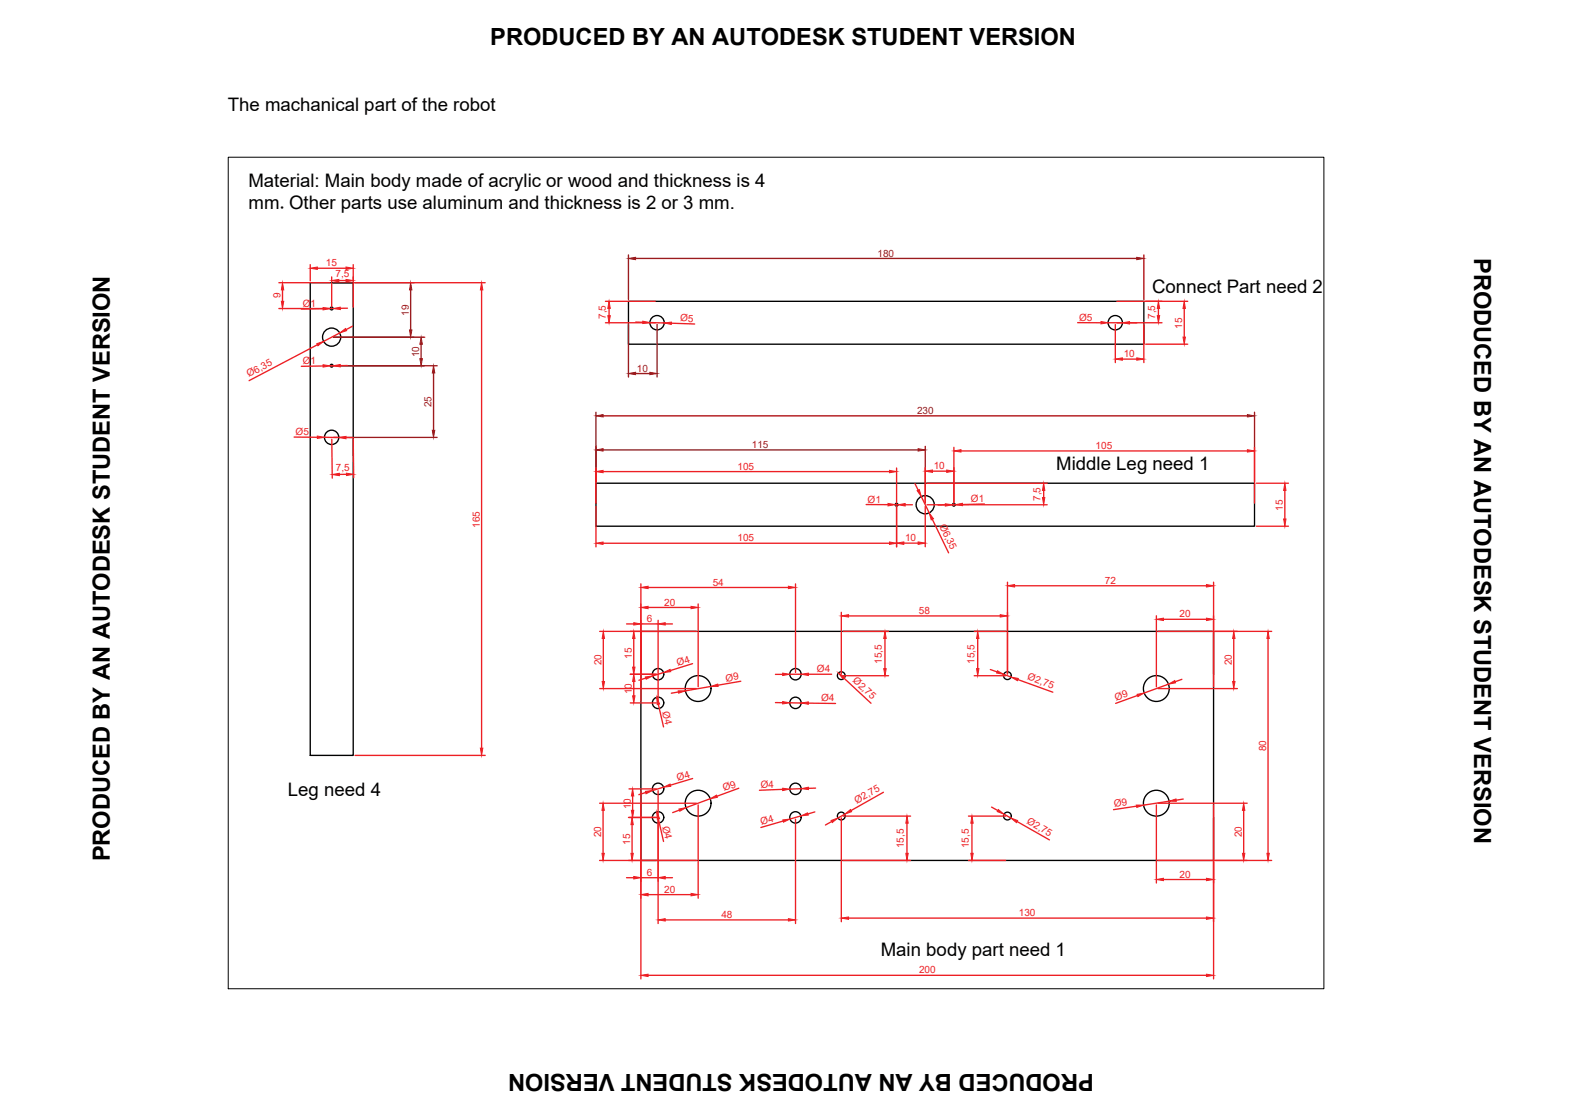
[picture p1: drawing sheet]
<svg xmlns="http://www.w3.org/2000/svg" width="297mm" height="210mm" viewBox="0 0 297 210" stroke-linecap="round" stroke-linejoin="round" font-family="sans-serif">
<!-- layer: 0 -->
<g fill="none" stroke="#000" stroke-width=".25">
<path d="M58.2 53h8.1v88.7h-8.1zM62.2 53h4.1M117.9 56.5h96.7v8.1h-96.7zM111.8 90.6h123.6v8.1h-123.6zM120.3 118.4h107.4v43h-107.4z"/>
<circle cx="62.2" cy="57.9" r=".26"/>
<circle cx="62.2" cy="63.2" r="1.7"/>
<circle cx="62.2" cy="68.6" r=".26"/>
<circle cx="123.3" cy="60.5" r="1.34"/>
<circle cx="209.3" cy="60.5" r="1.34"/>
<circle cx="62.2" cy="82" r="1.34"/>
<circle cx="168.2" cy="94.7" r=".26"/>
<circle cx="173.6" cy="94.7" r="1.7"/>
<circle cx="179" cy="94.7" r=".26"/>
<circle cx="123.5" cy="126.5" r="1.07"/>
<circle cx="123.5" cy="131.8" r="1.07"/>
<circle cx="131" cy="129.2" r="2.42"/>
<circle cx="149.3" cy="131.8" r="1.07"/>
<circle cx="149.3" cy="126.5" r="1.07"/>
<circle cx="157.9" cy="126.7" r=".73"/>
<circle cx="189" cy="126.7" r=".73"/>
<circle cx="217" cy="129.2" r="2.42"/>
<circle cx="123.5" cy="153.3" r="1.07"/>
<circle cx="123.5" cy="148" r="1.07"/>
<circle cx="131" cy="150.7" r="2.42"/>
<circle cx="149.3" cy="148" r="1.07"/>
<circle cx="149.3" cy="153.3" r="1.07"/>
<circle cx="157.9" cy="153.1" r=".73"/>
<circle cx="189" cy="153.1" r=".73"/>
<circle cx="217" cy="150.7" r="2.42"/>
</g>
<g fill="none" stroke="#991b1e" stroke-width=".25">
<path d="M62.6 53h15.1M77.1 54.4v7.5M117.9 47.8v8.4M119.3 48.5h94M214.6 47.8v8.4M62.6 63.3h17.1M62.6 68.6h19.4M79 64.6v2.7M81.4 70v10.7M111.8 77.3v17M113.2 78h120.9M117.9 60.9v9.8"/>
<path d="M119.3 70.1h2.6M123.3 60.9v9.8M235.4 77.3v13M62.6 82h19.4M113.2 84.4h59.1M173.6 83.7v10.6"/>
</g>
<g fill="#991b1e" stroke="#991b1e" stroke-width=".19">
<path d="M111.8 78l1.4-.2v.4z"/>
<path d="M234.1 77.8l1.3 .2-1.3 .2z"/>
<path d="M117.9 48.5l1.4-.2v.4z"/>
<path d="M213.3 48.3l1.3 .2-1.3 .2z"/>
<path d="M121.9 69.8l1.4 .3-1.4 .2z"/>
<path d="M117.9 70.1l1.4-.3v.5z"/>
<path d="M172.3 84.2l1.3 .2-1.3 .2z"/>
<path d="M111.8 84.4l1.4-.2v.4z"/>
<path d="M76.8 61.9h.5l-.2 1.4z"/>
<path d="M77.1 53l.2 1.4h-.5z"/>
<path d="M79 63.3l.3 1.3h-.5z"/>
<path d="M78.8 67.3h.5l-.3 1.3z"/>
<path d="M81.4 68.6l.2 1.4h-.5z"/>
<path d="M81.1 80.7h.5l-.2 1.3z"/>
</g>
<g fill="none" stroke="#ed1f24" stroke-width=".25">
<path d="M52.3 57.9h9.6M52.3 53h9.6M53 54.4v2.1M58.2 49.6v3.1M59.5 50.3h5.4M60.6 57.9l-4.1 .1M62 57.9h.5M62.2 52v5.5M63.6 52.6h1.3M65.2 57.8h-1.4M66.3 49.6v8M66.6 53h24.4"/>
<path d="M90.4 54.4v85.9M113.6 56.5h9.4M114.3 57.9v1.3M209.6 56.5h13.3M217.4 57.9v1.3M222.2 57.9v5.3M59.5 64.7l-12.8 6.7M60.6 68.7h-4.1M62.5 68.6h-.5M63.8 62.4l-3.1 1.6M65.2 68.6h-1.4M66.1 61.2l-1.2 .6"/>
<path d="M113.6 60.5h9.4M119.3 60.4l1.3 .1M121.9 60.5l2.7 .1M126 60.6l4.4 .2M202.2 60.5h4.4M207.9 60.5h10.1M209.3 60.9v7.1M210.6 67.4h2.7M211.9 60.5l1.4 .1M214.6 60.9v7.1M215 64.6h7.9M55.2 82h4.3"/>
<path d="M60.9 82l2.7 .1M62.3 82.4v7.3M64.9 82.1h1.4M65 89h-1.3M66.3 82.3l.1 7.3M111.8 87.8v6.5M111.8 95v7.6M113.2 88.5h53.7M162.5 94.6l4.1 .1M168 94.7h.5M168.2 87.8v6.5M168.2 95v7.6"/>
<path d="M169.8 94.7h1.4M171.7 90.7l.6 1.2M172.9 93.1l1.5 3.1M173.6 87.7v6.6M173.6 95v7.6M174 94.7h22.5M174 90.6h22.5M174.9 97.4l3.1 6.3M175 88.4h2.6M177.4 94.7h-1.4M179 83.9v10.4M179.3 94.7h-.6"/>
<path d="M180.3 84.6h53.8M184.7 94.5l-4.1 .1M195.8 92v1.3M235.4 83.9v10.4M235.7 98.7h6.1M235.7 90.6h6.1M241.1 92v5.4M112.5 118.4h18.2M113.2 101.9h53.7M113.2 119.8v8M117.6 117h1.3M118.9 119.8v5.3"/>
<path d="M120.3 109.5v22M120.3 117h3.2M121.6 113.9h8.1M121.6 110.2h26.3M123.5 116.4v15.1M124.8 117h1.4M131 113.3v15.5M149.3 109.5v16.6M157.9 114.9v11.5M158.2 118.4h8.5M159.2 115.5h28.5M166.1 119.8v5.6"/>
<path d="M169.6 101.9h2.7M182.8 118.4h5.9M183.5 119.8v5.6M189 109.2v17.2M190.4 109.9h36M217 115.5v13.3M217.3 118.4h21.3M218.3 116.2h8.1M227.7 109.2v19.6M231.5 119.8v8M237.9 119.8v40.3M112.5 129.2h18.2"/>
<path d="M118.3 126.5h4.9M118.3 131.9h4.9M118.9 127.8v2.7M121.2 127.2l-1.3 .4M123.5 132.1l1 4.3M124.5 126.2l-2 .6M127.3 129.8l-1.3 .2M129.9 124.5l-4.1 1.3M133.4 128.8l-4.8 .8M139 127.8l-4.3 .7M145.5 131.8h1.4M145.5 126.5h1.4"/>
<path d="M148.2 126.5h2.2M148.2 131.8l2.2 .1M151.7 126.5h4.3M151.7 131.9l5.1 .1M158.2 126.8h8.5M158.3 127.2l5.1 4.7M182.8 126.8h5.9M185.8 125.6l1.3 .4M188.3 126.5l1.4 .5M191 127.5l6.6 2.3M213.5 130.5l-4.2 1.4M217.3 129.2h14.9"/>
<path d="M219.3 128.3l-4.6 1.7M221.8 127.4l-1.3 .5M66.6 141.7h24.4M112.5 150.7h18.2M113.2 152v8.1M117.9 153.3h5.3M118 148h5.2M118.6 154.7v5.4M118.7 149.3v2.7M120.3 148.3v35.3M121.2 148.7l-1.3 .4M123.5 148.3v24.9"/>
<path d="M123.5 153.6l1 4.2M124.5 147.7l-2 .6M127.5 152l-1.3 .4M130 146l-4.2 1.3M131 151v17.5M133.3 149.8l-4.6 1.7M138.6 147.9l-4.1 1.5M146.9 148.1l-4.4 .1M146.9 154l-4.1 1.2M149.3 153.7v19.5M150.3 153l-2.1 .6M150.4 147.9l-2.2 .1"/>
<path d="M152.9 152.3l-1.3 .4M153 147.8l-1.3 .1M156.1 154.1l-1.2 .7M157.9 153.4v19.5M158.2 153.1h12.7M158.5 152.7l-1.3 .7M165.8 148.6l-6.1 3.4M170.2 154.4v5.7M181.7 153.1h7M182.4 154.4v5.7M186.1 151.4l1.1 .6M188.4 152.7l1.3 .7"/>
<path d="M190.8 154.1l6.1 3.5M213.3 151.2l-4.4 .7M217 151v14.6M217.3 150.7h16.7M219.4 150.3l-4.8 .7M222 149.9l-1.3 .2M227.7 151v32.6M233.4 152v8.1M112.5 161.4h18.2M117.6 164.6h1.3M120.3 164.6h3.2M121.6 167.8h8.1"/>
<path d="M124.8 164.6h1.4M124.8 172.6h23.1M158.2 161.4h12.7M159.2 172.2h67.2M181.7 161.4h7M217.3 161.4h21.3M218.3 165h8.1M121.6 183h104.8"/>
</g>
<g fill="#ed1f24" stroke="#ed1f24" stroke-width=".19">
<path d="M123.5 117l1.3-.2v.4z"/>
<path d="M118.9 116.8l1.4 .2-1.4 .2z"/>
<path d="M129.7 113.7l1.3 .2-1.3 .3z"/>
<path d="M120.3 113.9l1.3-.2v.5z"/>
<path d="M118.7 125.1h.5l-.3 1.4z"/>
<path d="M118.9 118.4l.3 1.4h-.5z"/>
<path d="M118.7 130.5h.5l-.3 1.4z"/>
<path d="M118.9 126.5l.3 1.3h-.5z"/>
<path d="M118.6 153.3l.2 1.4h-.4z"/>
<path d="M118.4 160.1h.4l-.2 1.3z"/>
<path d="M118.7 148l.2 1.3h-.4z"/>
<path d="M118.5 152h.4l-.2 1.3z"/>
<path d="M123.5 164.6l1.3-.2v.5z"/>
<path d="M118.9 164.4l1.4 .2-1.4 .3z"/>
<path d="M129.7 167.6l1.3 .2-1.3 .2z"/>
<path d="M120.3 167.8l1.3-.2v.4z"/>
<path d="M113.2 150.7l.2 1.3h-.4z"/>
<path d="M113 160.1h.4l-.2 1.3z"/>
<path d="M113 127.8h.4l-.2 1.4z"/>
<path d="M113.2 118.4l.2 1.4h-.4z"/>
<path d="M147.9 110l1.4 .2-1.4 .2z"/>
<path d="M120.3 110.2l1.3-.2v.4z"/>
<path d="M165.8 125.4h.5l-.2 1.4z"/>
<path d="M166.1 118.4l.2 1.4h-.5z"/>
<path d="M157.9 115.5l1.3-.2v.4z"/>
<path d="M187.7 115.3l1.3 .2-1.3 .2z"/>
<path d="M189 109.9l1.4-.2v.4z"/>
<path d="M226.4 109.7l1.3 .2-1.3 .2z"/>
<path d="M217 116.2l1.3-.2v.4z"/>
<path d="M226.4 116l1.3 .2-1.3 .2z"/>
<path d="M231.3 127.8h.4l-.2 1.4z"/>
<path d="M231.5 118.4l.2 1.4h-.4z"/>
<path d="M147.9 172.3l1.4 .3-1.4 .2z"/>
<path d="M123.5 172.6l1.3-.3v.5z"/>
<path d="M170.2 153.1l.2 1.3h-.4z"/>
<path d="M170 160.1h.4l-.2 1.3z"/>
<path d="M157.9 172.2l1.3-.2v.5z"/>
<path d="M226.4 172l1.3 .2-1.3 .3z"/>
<path d="M233.4 150.7l.2 1.3h-.5z"/>
<path d="M233.1 160.1h.5l-.2 1.3z"/>
<path d="M217 165l1.3-.3v.5z"/>
<path d="M226.4 164.7l1.3 .3-1.3 .2z"/>
<path d="M120.3 183l1.3-.3v.5z"/>
<path d="M226.4 182.7l1.3 .3-1.3 .2z"/>
<path d="M150.3 153l1.2-.5 .2 .4z"/>
<path d="M146.9 153.8l1.3-.2-1.2 .6z"/>
<path d="M150.4 147.9l1.3-.2v.4z"/>
<path d="M146.9 147.9l1.3 .1-1.3 .3z"/>
<path d="M146.9 131.6l1.3 .2-1.3 .2z"/>
<path d="M150.4 131.9l1.3-.2v.4z"/>
<path d="M146.9 126.3l1.3 .2-1.3 .2z"/>
<path d="M150.4 126.5l1.3-.2v.4z"/>
<path d="M155.9 153.9l1.3-.5-1 .9z"/>
<path d="M158.5 152.7l1.1-.8 .2 .4z"/>
<path d="M127.3 129.6h1.3l-1.3 .4z"/>
<path d="M133.4 128.8l1.3-.5 .1 .5z"/>
<path d="M123.2 130.8l.6 1.3-.5 .1z"/>
<path d="M121.1 127l1.4-.2-1.3 .6z"/>
<path d="M124.5 126.2l1.2-.6 .2 .4z"/>
<path d="M127.4 151.8l1.3-.3-1.1 .7z"/>
<path d="M133.3 149.8l1.2-.7 .1 .5z"/>
<path d="M121.1 148.4l1.4-.1-1.3 .6z"/>
<path d="M124.5 147.7l1.2-.6 .2 .4z"/>
<path d="M123.2 152.3l.6 1.3-.5 .1z"/>
<path d="M157.3 126.2l1.2 .8-.3 .3z"/>
<path d="M187.2 125.8l1.1 .7-1.3-.3z"/>
<path d="M189.7 127l1.4 .3-.2 .4z"/>
<path d="M187.3 151.9l1.1 .8-1.3-.5z"/>
<path d="M189.7 153.4l1.3 .5-.3 .4z"/>
<path d="M219.3 128.3l1.1-.6 .2 .4z"/>
<path d="M213.4 130.2l1.3-.2-1.2 .7z"/>
<path d="M219.4 150.3l1.3-.4v.4z"/>
<path d="M213.2 151h1.4l-1.3 .5z"/>
<path d="M183.2 125.4h.5l-.2 1.4z"/>
<path d="M183.5 118.4l.2 1.4h-.5z"/>
<path d="M182.4 153.1l.2 1.3h-.4z"/>
<path d="M182.2 160.1h.4l-.2 1.3z"/>
<path d="M62.5 57.9l1.3-.3 .1 .5z"/>
<path d="M60.6 57.7l1.4 .2-1.4 .2z"/>
<path d="M62.5 68.6l1.3-.2 .1 .4z"/>
<path d="M60.6 68.4l1.4 .2-1.4 .3z"/>
<path d="M63.8 62.4l1-.8 .3 .4z"/>
<path d="M59.4 64.5l1.3-.5-1 .9z"/>
<path d="M58.2 50.3l1.3-.2v.4z"/>
<path d="M64.9 50.1l1.4 .2-1.4 .2z"/>
<path d="M63.6 82.1l1.3-.2v.4z"/>
<path d="M59.5 81.8l1.4 .2-1.4 .2z"/>
<path d="M90.4 53l.2 1.4h-.5z"/>
<path d="M90.1 140.3h.5l-.2 1.4z"/>
<path d="M52.8 56.5h.4l-.2 1.4z"/>
<path d="M53 53l.2 1.4h-.4z"/>
<path d="M62.2 52.6l1.4-.2v.5z"/>
<path d="M64.9 52.4l1.4 .2-1.4 .3z"/>
<path d="M62.3 89l1.4-.2v.4z"/>
<path d="M65 88.8l1.4 .2-1.4 .2z"/>
<path d="M120.6 60.2l1.3 .3-1.3 .2z"/>
<path d="M124.6 60.6l1.4-.2v.5z"/>
<path d="M210.6 60.5l1.3-.2v.5z"/>
<path d="M206.6 60.3l1.3 .2-1.3 .3z"/>
<path d="M222 63.2h.4l-.2 1.4z"/>
<path d="M222.2 56.5l.2 1.4h-.4z"/>
<path d="M114.1 59.2h.4l-.2 1.3z"/>
<path d="M114.3 56.5l.2 1.4h-.4z"/>
<path d="M209.3 67.4l1.3-.3v.5z"/>
<path d="M213.3 67.1l1.3 .3-1.3 .2z"/>
<path d="M217.2 59.2h.4l-.2 1.3z"/>
<path d="M217.4 56.5l.2 1.4h-.4z"/>
<path d="M177.4 94.5l1.3 .2-1.3 .2z"/>
<path d="M179.3 94.7l1.3-.3v.5z"/>
<path d="M168.5 94.7l1.3-.2v.4z"/>
<path d="M166.6 94.4l1.4 .3-1.4 .2z"/>
<path d="M172.1 92l.4-.2 .4 1.3z"/>
<path d="M174.4 96.2l.8 1.1-.5 .2z"/>
<path d="M166.9 101.7l1.3 .2-1.3 .2z"/>
<path d="M111.8 101.9l1.4-.2v.4z"/>
<path d="M240.9 97.4h.4l-.2 1.3z"/>
<path d="M241.1 90.6l.2 1.4h-.4z"/>
<path d="M179 84.6l1.3-.2v.4z"/>
<path d="M234.1 84.4l1.3 .2-1.3 .2z"/>
<path d="M166.9 88.2l1.3 .3-1.3 .2z"/>
<path d="M111.8 88.5l1.4-.3v.5z"/>
<path d="M172.3 101.6l1.3 .3-1.3 .2z"/>
<path d="M168.2 101.9l1.4-.3v.5z"/>
<path d="M177.6 88.2l1.4 .2-1.4 .2z"/>
<path d="M173.6 88.4l1.4-.2v.4z"/>
<path d="M195.6 93.3h.5l-.3 1.4z"/>
<path d="M195.8 90.6l.3 1.4h-.5z"/>
<path d="M237.7 160.1h.5l-.3 1.3z"/>
<path d="M237.9 118.4l.3 1.4h-.5z"/>
</g>
<path d="M42.8 29.5h205.6v156h-205.6z" fill="none" stroke="#000" stroke-width=".19"/>
<g font-size="4.4">
<text x="92" y="8.5">PRODUCED BY AN AUTODESK STUDENT VERSION</text>
<text x="276.6" y="48.4" transform="rotate(90 276.6 48.4)">PRODUCED BY AN AUTODESK STUDENT VERSION</text>
<text x="20.6" y="161.6" transform="rotate(-90 20.6 161.6)">PRODUCED BY AN AUTODESK STUDENT VERSION</text>
<text x="205.2" y="201.5" transform="rotate(180 205.2 201.5)">PRODUCED BY AN AUTODESK STUDENT VERSION</text>
</g>
<g font-size="3.5">
<text x="42.7" y="20.8">The machanical part of the robot</text>
<text x="46.6" y="35">Material: Main body made of acrylic or wood and thickness is 4</text>
<text x="46.7" y="39.3">mm.Other parts use aluminum and thickness is 2 or 3 mm.</text>
<text x="216.2" y="54.9">Connect Part need 2</text>
<text x="198.2" y="88.1">Middle Leg need 1</text>
<text x="54" y="149.4">Leg need 4</text>
<text x="165.3" y="179.4">Main body part need 1</text>
</g>
<g font-size="1.9" fill="#ed1f24">
<text x="61.1" y="50">15</text>
<text x="63" y="52">7,5</text>
<text x="52.6" y="56" transform="rotate(-90 52.6 56)">9</text>
<text x="56.8" y="57.6" transform="rotate(-1 56.8 57.6)">Ø1</text>
<text x="113.7" y="59.8" transform="rotate(-90 113.7 59.8)">7,5</text>
<text x="216.8" y="59.8" transform="rotate(-90 216.8 59.8)">7,5</text>
<text x="127.6" y="60.3" transform="rotate(2 127.6 60.3)">Ø5</text>
<text x="202.5" y="60.1">Ø5</text>
<text x="221.9" y="61.6" transform="rotate(-90 221.9 61.6)">15</text>
<text x="46.7" y="70.7" transform="rotate(-28 46.7 70.7)">Ø6,35</text>
<text x="56.8" y="68.3" transform="rotate(-1 56.8 68.3)">Ø1</text>
<text x="210.8" y="67">10</text>
<text x="55.5" y="81.6">Ø5</text>
<text x="63" y="88.4" transform="rotate(-1 63 88.4)">7,5</text>
<text x="138.4" y="88.1">105</text>
<text x="175.2" y="88">10</text>
<text x="205.6" y="84.2">105</text>
<text x="162.8" y="94.3">Ø1</text>
<text x="182.2" y="94.2" transform="rotate(-1 182.2 94.2)">Ø1</text>
<text x="195.2" y="94" transform="rotate(-90 195.2 94)">7,5</text>
<text x="240.7" y="95.8" transform="rotate(-90 240.7 95.8)">15</text>
<text x="90" y="99" transform="rotate(-90 90 99)">165</text>
<text x="138.4" y="101.5">105</text>
<text x="169.8" y="101.5">10</text>
<text x="176.2" y="98.6" transform="rotate(64 176.2 98.6)">Ø6,35</text>
<text x="124.6" y="113.6">20</text>
<text x="133.7" y="109.8">54</text>
<text x="207.3" y="109.5">72</text>
<text x="121.4" y="116.7">6</text>
<text x="172.4" y="115.2">58</text>
<text x="221.3" y="115.8">20</text>
<text x="112.8" y="124.8" transform="rotate(-90 112.8 124.8)">20</text>
<text x="118.6" y="123.6" transform="rotate(-90 118.6 123.6)">15</text>
<text x="127.2" y="124.9" transform="rotate(-17 127.2 124.9)">Ø4</text>
<text x="165.5" y="124.5" transform="rotate(-90 165.5 124.5)">15,5</text>
<text x="182.9" y="124.5" transform="rotate(-90 182.9 124.5)">15,5</text>
<text x="231.1" y="124.8" transform="rotate(-90 231.1 124.8)">20</text>
<text x="118.6" y="130.3" transform="rotate(-90 118.6 130.3)">10</text>
<text x="136.2" y="127.9" transform="rotate(-10 136.2 127.9)">Ø9</text>
<text x="153.3" y="126.1">Ø4</text>
<text x="154.1" y="131.5" transform="rotate(1 154.1 131.5)">Ø4</text>
<text x="159.9" y="127.8" transform="rotate(43 159.9 127.8)">Ø2,75</text>
<text x="192.7" y="127.5" transform="rotate(20 192.7 127.5)">Ø2,75</text>
<text x="209.5" y="131.5" transform="rotate(-20 209.5 131.5)">Ø9</text>
<text x="124.3" y="133.6" transform="rotate(77 124.3 133.6)">Ø4</text>
<text x="237.6" y="141" transform="rotate(-90 237.6 141)">80</text>
<text x="127.2" y="146.5" transform="rotate(-17 127.2 146.5)">Ø4</text>
<text x="135.9" y="148.4" transform="rotate(-20 135.9 148.4)">Ø9</text>
<text x="142.8" y="147.8" transform="rotate(-2 142.8 147.8)">Ø4</text>
<text x="118.3" y="151.8" transform="rotate(-90 118.3 151.8)">10</text>
<text x="124.3" y="155.1" transform="rotate(77 124.3 155.1)">Ø4</text>
<text x="142.9" y="154.8" transform="rotate(-16 142.9 154.8)">Ø4</text>
<text x="160.8" y="150.7" transform="rotate(-30 160.8 150.7)">Ø2,75</text>
<text x="192.5" y="154.4" transform="rotate(30 192.5 154.4)">Ø2,75</text>
<text x="209.2" y="151.5" transform="rotate(-9 209.2 151.5)">Ø9</text>
<text x="112.8" y="157.1" transform="rotate(-90 112.8 157.1)">20</text>
<text x="118.2" y="158.5" transform="rotate(-90 118.2 158.5)">15</text>
<text x="169.6" y="159.1" transform="rotate(-90 169.6 159.1)">15,5</text>
<text x="181.8" y="159.1" transform="rotate(-90 181.8 159.1)">15,5</text>
<text x="233" y="157.1" transform="rotate(-90 233 157.1)">20</text>
<text x="121.4" y="164.3">6</text>
<text x="124.6" y="167.5">20</text>
<text x="221.3" y="164.6">20</text>
<text x="135.4" y="172.2">48</text>
<text x="191.2" y="171.9">130</text>
<text x="172.5" y="182.6">200</text>
</g>
<g font-size="1.9" fill="#991b1e">
<text x="164.7" y="48.1">180</text>
<text x="76.7" y="59.3" transform="rotate(-90 76.7 59.3)">19</text>
<text x="78.7" y="67" transform="rotate(-90 78.7 67)">10</text>
<text x="119.5" y="69.7">10</text>
<text x="81" y="76.4" transform="rotate(-90 81 76.4)">25</text>
<text x="172.1" y="77.6">230</text>
<text x="141.1" y="84">115</text>
</g>
</svg>
